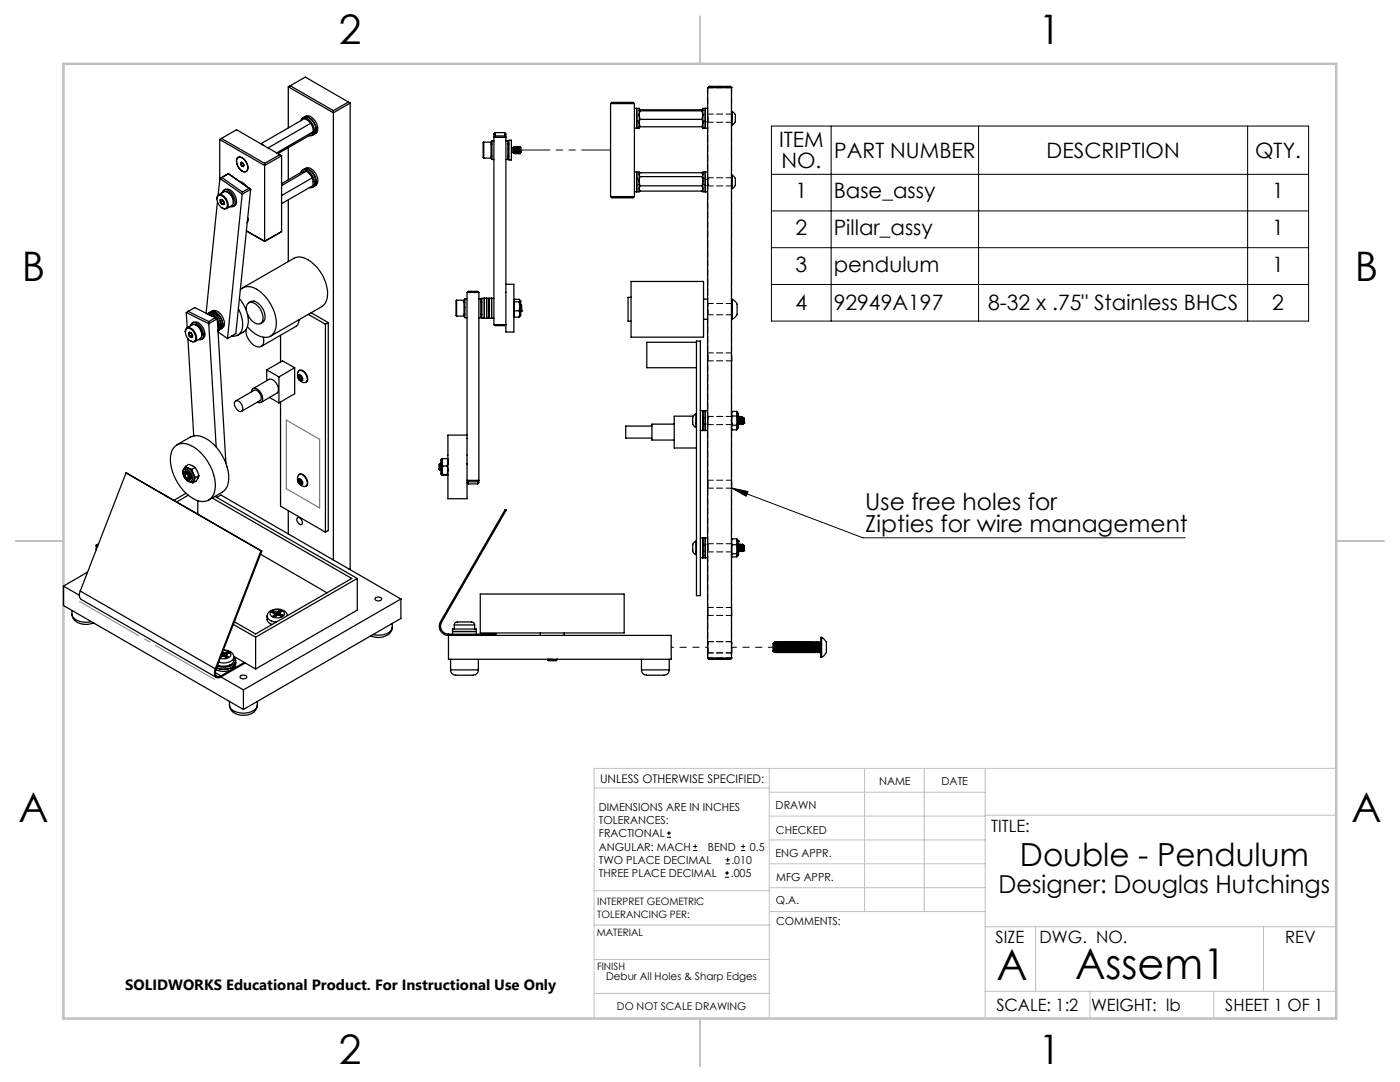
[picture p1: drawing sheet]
<svg xmlns="http://www.w3.org/2000/svg" width="279mm" height="216mm" viewBox="0 0 279 216" stroke-linecap="round" stroke-linejoin="round" font-family="sans-serif">
<g fill="none" stroke="#000" stroke-width=".2">
<path d="M154 25.2h107.2v38.9h-107.2zM154 34.8h107.2M165.9 25.2v38.9M195.3 25.2v38.9M249 25.2v38.9M154 42.1h107.2M154 49.4h107.2M154 56.8h107.2M146 97.4l3.3 .7-.4 .9zM146 97.4l26.2 9.9h64.3M133.1 167.1h.8M133.1 166.2h.8"/>
<path d="M133.5 165.8v.9M138.3 169.7h.8M138.3 168.9h.8M138.7 168.5v.8M144.7 175h.8M144.7 174.2h.8M144.8 172.4h.9M144.8 171.6h.9M145.1 173.8v.8M145.2 171.1v.9M147.9 169.7h.8M147.9 168.9h.8"/>
<path d="M148.3 168.5v.8"/>
</g>
<g fill="none" stroke="#c0c0c0" stroke-width=".2">
<path d="M118.6 157.2h34.9M153.5 153.3v49.9M153.5 158.1h43.1M172.5 153.3v28.6M184.4 153.3v28.6M196.6 153.3v49.9M266.7 153.3h-148.1v49.9M118.6 177.7h35M153.5 167.6h43.1M153.5 162.8h43.1M153.5 172.4h43.1M153.5 177.1h43.1"/>
<path d="M196.6 162.7h70.1M118.6 198.2h34.9M118.6 191.5h34.9M118.6 184.6h35M153.6 181.9h43M196.6 197.8h70.1M196.6 184.9h70.1M206.7 184.9v12.9M217.5 197.8v5.4M242.2 197.8v5.4M252.2 184.9v12.9"/>
</g>
<path d="M139.7 3.2v9.5M3.1 107.9h9.6M266.7 107.9h9.5M139.7 203.2v9.6" fill="none" stroke="#c0c0c0" stroke-width=".25"/>
<path d="M12.7 12.7h254v190.5h-254z" fill="none" stroke="#c0c0c0" stroke-width=".5"/>
<path d="M57.2 83.8l6.6 3.9v13.7l-6.6-3.9z" fill="none" stroke="#808080" stroke-width=".25"/>
<path d="M42.8 135.6l-26.9-15.6" fill="none" stroke="#808080" stroke-width=".2" stroke-dasharray="15.2 1.3 1.3 1.3" stroke-dashoffset="1.6"/>
<path d="M146 97.4l3.3 .7-.4 .9z" fill="#000"/>
<g fill="none" stroke="#000" stroke-width=".25">
<path d="M57.5 17.3l9 5.2 3.4-1.9M57.5 17.3v8.2M57.9 17.1l-.4 .2M57.9 17.1l8.6 5M57.9 17.1l3-1.7 8.6 5M141.2 17.5v113.8M141.2 17.5h4.8M141.2 17.5l.3-.2h4.2l.3 .2M146 17.5v113.8M43.3 39.7v-.1a.69 .69 0 0 1 .4-.7 .69 .69 0 0 1 .8 .1 2.14 2.14 0 0 1 .9 2.5 .83 .83 0 0 1-1.1 0M43.4 39.2a1.17 1.17 0 0 1 1.7 .8 1.25 1.25 0 0 1-.1 1.6 1.56 1.56 0 0 1-1.6-1.4l-.1-.4zM43.6 38.9l1.1-.6a1.84 1.84 0 0 1 1.9 2.2l-.4 .5-1 .6"/>
<path d="M43.9 27.8l8.9 5.2 3.4-1.9M43.9 27.8v8.2M43.9 35.6l4.4 3.1M43.9 35.6l-.4 3.3M44 39.9v.5M44.2 27.6l-.3 .2M44.2 27.6l8.6 5M44.2 27.6l3-1.7 8.6 5M44.3 35.4l-.4 .2M44.3 35.4l4.1 2.9M44.3 39.8a.78 .78 0 0 1 .4 .9M44.3 39.8l-.3 .1"/>
<path d="M44.3 38.5a.82 .82 0 0 1 .6-.6 .82 .82 0 0 1 .9 .2 2.26 2.26 0 0 1 .8 3.1h-.7M44.3 39.8v.1M44.7 38a1.18 1.18 0 0 1 1.7 .3 2.51 2.51 0 0 1 .7 2.5l-.6 .4M45.3 38.3a2.06 2.06 0 0 1 1.3 2.2M45.6 34.7l-1.3 .7M45.6 34.7l4.1 2.9M45.6 34.6v.1M45.6 34.6l4.4 3.2M45.6 34.6l-1.7 1M47.3 31.6a.9 .9 0 0 1 1.5 .3 1.71 1.71 0 0 1 .4 2.2 1.35 1.35 0 0 1-1.8-1 1.68 1.68 0 0 1-.1-1.5zM47.4 31.5a1.33 1.33 0 0 1 1.8 .9 1.14 1.14 0 0 1-.3 1.9 2.04 2.04 0 0 1-1.5-2.8zM47.8 36.2a1.92 1.92 0 0 1 1.3 .9"/>
<path d="M48 32.7l.2 .4M48.1 32.4a.5 .5 0 0 1 .5 .3 .5 .5 0 0 1-.1 .5M48.1 32.4l-.1 .3M48.1 32.4l.3 .1-.4 .2M48.2 33.1l.3 .1M48.3 38.7l-2.9 28.9M48.4 38.3l-.1 .4M48.6 33l-.1 .2M48.6 32.8l-.4 .3M49.7 37.6l-1.3 .7M49.7 37.6l.3 .2M50 37.8l-1.7 .9"/>
<path d="M50 37.8l-2.9 28.8-1.7 1M52.2 28.8l.4 .2M52.8 32.6v15.6M55.8 30.9l-3 1.7M55.8 30.9l.4 .2M56.2 31.1v15.1M57.5 29.5v6.4M57.5 39.9v12.3M60 24.1a.83 .83 0 0 1 .6-.6 .83 .83 0 0 1 .9 .2 2.87 2.87 0 0 1 1.2 3 .73 .73 0 0 1-1 .4M60 34.5a.98 .98 0 0 1 .9-.7 .98 .98 0 0 1 .9 .6 2.37 2.37 0 0 1 .7 2.9l-.8 .1M60.7 23.4a1.27 1.27 0 0 1 2 .4 2.37 2.37 0 0 1 .6 2.6l-1 .6M60.7 33.8a1.34 1.34 0 0 1 2.1 .5 2 2 0 0 1 .2 2.7l-.7 .4"/>
<path d="M60.7 23.4l-.3 .2M60.7 33.8l-.3 .1M60.7 23.4a2.37 2.37 0 0 1 2.4 2.7l-.4 .7a2.23 2.23 0 0 0-.8-3.1 .99 .99 0 0 0-1.2-.3zM60.7 33.7v.1a1.94 1.94 0 0 1 2.2 1.7 1.38 1.38 0 0 1-.2 1.7 1.63 1.63 0 0 0 .1-2.2 1.9 1.9 0 0 0-2.1-1.3zM61.1 34.1l.7 .6 .5 .8M61.1 34.1l-1 .3-3.9 2.3M61.1 34.1l-4.9 2.9M62 24.6l.4 .8 .1 .8M62 24.6l-.5-.5-.8-.4-8.6 5M62 24.6l-8.5 4.9M62.3 35.5l.2 .5-.1 1-6.2 3.6M62.3 35.5l-6.1 3.5"/>
<path d="M62.5 26.2l-.7 .8-6.3 3.7M62.5 26.2l-7.3 4.3M66.5 22.1v89.7M69.5 20.4l-3 1.7M69.5 20.4l.4 .2M69.9 20.6v92.9l-.2 .1M96.5 31.5h.1M96.5 28.4v3.1M96.5 28.4h1.5v3.1h-1.5M96.5 28.4l-.1 .1v2.9l.1 .1M98 28.8h.2M98 31.2h.2"/>
<path d="M98.6 28.1h-.4v3.7h.4M98.8 27.1l-.2 .3h2.4l-.3-.3M98.8 27.1h1.9M98.8 26.5l-.2 .2v38.1M98.8 26.5v.6M98.8 26.5h1.9M100.7 26.5l.3 .2v39.6h1.6v-9.6h-1.6M100.7 26.5v.6M101 28.1h.4v3.7h-.4M101.4 28.8h.2M101.4 31.2h.2M101.6 28h.5v3.9h-.5z"/>
<path d="M102.1 29.4l.1 .1M102.2 30.4l-.1 .1M102.2 29.5v.9M102.2 29.5h.3M102.2 30.4h.2M102.4 29.5v.9M102.4 30.4l.2 .2M102.5 29.5l.1 1.1 .1-.2M102.5 29.5l.1 .9M102.7 29.4l-.1-.1-.1 .2 .3 1.1M102.7 29.4l.1 1.3M102.7 29.2v.2"/>
<path d="M102.7 29.2l.1 1.5M102.7 29.2l-.1 .1M102.7 29.2l.2 1.2M102.8 30.7h.1M102.9 29.2l-.1 .3 .3 1.1M102.9 29.2l.2 1.5M102.9 29.2l.3 1.5M103 30.4l-.2 .3M103 29.2l.1 .3M103.1 29.5l.2 .9-.1 .3M103.1 30.7h.1M103.2 29.5l.2 1.1"/>
<path d="M103.3 29.2l-.1 .3M103.3 29.2l.2 1.5M103.3 29.2h.1M103.3 29.2l.3 1.2M103.6 29.2l-.1 .3 .2 1.1M103.6 29.2l.2 1.4M103.6 29.2h.1M103.6 30.4l-.1 .3M103.6 29.2l.3 1.2M103.8 30.6h.1M103.8 30.6v.1M103.9 29.4v1"/>
<path d="M103.9 29.3v.1M103.9 30.4l-.1 .2M121.8 20.7h4.8M121.8 39.2h4.8M121.8 20.7v18.5M121.8 20.7l.3-.3h4.2l.3 .3M121.8 39.2l.3 .3h4.2l.3-.3M126.6 21.6h1v4h-1M126.6 34.3h1v4h-1M126.6 20.7v18.5M127.1 21.6v4zM127.1 34.3v4z"/>
<path d="M127.1 37h.1M127.1 23l-.1 .1M127.2 35.6l-.2 .2M127.2 24.1l-.1 .2M127.5 36.8l.1 .1M127.5 35.6l.1 .1M127.5 22.9h.1M127.5 24.1l.1 .1M127.6 25.2h.1M127.6 25.2l.1 .1M127.6 34.7l.1-.2-.1 .4 .1 .3M127.6 37.9l.1 .2"/>
<path d="M127.6 23l.1 .8M127.7 22.1l-.1 .9M127.7 23.8l-.1 .7 .1 .8M127.7 37.1l-.1 .5 .1 .5M127.7 35.2l-.1 .7 .1 1.2M127.7 34.5h12.4l.2 .4-.2 .3M127.7 22.1h12.4M127.7 23.8h12.4M127.7 25.3h12.4M127.7 37.1h12.4M127.7 38.1h12.4M127.7 35.2h12.4"/>
<path d="M140.1 22.1l.2 .8-.2 .9M140.1 23.8l.2 .7-.2 .8M140.1 37.1l.2 .5-.2 .5M140.1 35.2l.2 .7-.2 1.2M140.2 34.5l.1 .2M140.2 22l-.1-.1h-12.4l-.1 .1 .1 .1M140.3 22h.1M140.3 35.6h.1M140.3 36.8h.1M140.3 22l-.2 .1M140.3 25.2l-.2 .1M140.3 22.9h.1"/>
<path d="M140.3 37.9l-.2 .2M140.3 24.1h.1M140.7 37h.1M140.8 35.8h.1M140.8 21.6v4zM140.8 34.3v4zM140.8 24v.3M140.8 24.3h.1M140.8 36.8v.2M141.2 35.6h.1M141.2 36.8h.1M141.2 21.6h-.9v4h.9"/>
<path d="M141.2 34.3h-.9v4h.9M146 22.3h.1M146 24.9h.1M146 35h.1M146 37.6h.1M146.1 22.3l.3 .1a1.97 1.97 0 0 1 .1 2.2l-.4 .3M146.1 35l.2 .1a1.74 1.74 0 0 1 .2 2.2l-.4 .3M146.1 22.3v2.6M146.1 35v2.6M43.4 40.3l-2.3 22.2M44 40.4l.4 .4M44.6 40.1h.1"/>
<path d="M44.6 40v.1M44.6 40.1l-.6 .3M44.7 40.7l-.3 .1M44.7 40.5v.2M44.7 40.6l-.3 .2M47.8 59.6a6.6 6.6 0 0 1 1.7 5.3 2.54 2.54 0 0 1-2.1 2M48 57.8a2.51 2.51 0 0 1 3.2-.1 8.5 8.5 0 0 1 3.9 7.7 2.22 2.22 0 0 1-3.6 1.6 6.5 6.5 0 0 1-2.1-1.8M48.4 57.4l10.3-5.9a3.1 3.1 0 0 1 3.4 .7 8.2 8.2 0 0 1 3.2 7.3 2.32 2.32 0 0 1-1.1 1.7l-10.2 5.9M49.2 46.1l3.6 2.1M49.4 43.5v.9zM52.8 48.2h.1M56.2 46.2l-3.4 2"/>
<path d="M91.1 59.9h1.5v3.2h-1.5M91.1 59.9v3.2M91.1 59.9l-.1 .1v3l.1 .1M93.2 58.3v41.2h-3.8v-12.7h3.8M93.2 59.6h-.4v3.8h.4M93.2 58.3h2.4M93.2 58.3l.3-.2h1.8l.3 .2M95.6 59.6h.4v3.8h-.4M95.6 58.3v38l-.3 .3M96.7 59.5v4zM97.1 59.5v4M97.6 59.5v4z"/>
<path d="M98.1 59.5v4zM98.6 59.5h-2.4v4h2.4M102.6 60l.1 .2M102.6 59.8v.1M102.6 59.9l.1-.2h.9l.1 .3M103.7 59.9h.1M103.7 59.9l.2 .2v2.8l-.2 .2M103.7 60v1.1M103.7 59.9v.1M103.7 60l-.1 .2M125.9 59.3h-.6v4.8h.6M125.9 56.2h14.5v11.1h-14.5z"/>
<path d="M140.4 59.7h.8M146 59.7h.2M146.2 59.7l.4 .3a1.4 1.4 0 0 1 .5 1.7 1.45 1.45 0 0 1-.4 1.6l-.5 .4M146.2 59.7v4M37 66.2v-.1a.7 .7 0 0 1 .4-.7 .7 .7 0 0 1 .8 .1 2.14 2.14 0 0 1 .9 2.6 .83 .83 0 0 1-1.1 0M37.1 65.7a1.13 1.13 0 0 1 1.7 .8 1.36 1.36 0 0 1-.1 1.6 1.77 1.77 0 0 1-1.6-2.4zM37.2 62.4l4.5 2.2M37.2 62.4l.2 3M37.3 65.4l1-.6a1.81 1.81 0 0 1 2 2.2l-.4 .6-1 .6M37.5 67.6l1.2 19.4M37.5 62.1l-.3 .3M37.5 62.1l4.2 2.1"/>
<path d="M37.5 62.1l1.4-.7 4.1 2M37.6 66.6l.2 .5M37.8 66.3a.73 .73 0 0 1 .7 .8M37.8 66.3l-.2 .3M37.8 67.1l.4 .2M37.8 66.3l.3 .1M38 65a.83 .83 0 0 1 .6-.6 .83 .83 0 0 1 .9 .3 2.56 2.56 0 0 1 1 2.8 .73 .73 0 0 1-.9 .3M38 66.4l-.4 .2M38.3 64.5l.3-.2a1.98 1.98 0 0 1 2.2 1.8 1.18 1.18 0 0 1-.5 1.6M38.4 66.8l-.6 .3M38.5 67.1l-.3 .2M39 64.8a2 2 0 0 1 1.3 2.2"/>
<path d="M41.4 62.6h.1M41.4 62.6a1.58 1.58 0 0 1 1.8 .9M41.6 62.8l.6 .2zM41.7 64.2v.4M41.7 64.6l1.4 24.6M41.7 62.4a2.21 2.21 0 0 1 2.4 2.1 1.31 1.31 0 0 1-.4 1.4M41.7 62.4a1.81 1.81 0 0 1 2.1 1.3 1.66 1.66 0 0 1-.1 2.2M41.7 62.4l-.3 .2M42.1 62.2a1.49 1.49 0 0 1 1.8 .9 1.89 1.89 0 0 1 .1 2.6M42.1 62.2a1.56 1.56 0 0 1 1.9 1.1 1.77 1.77 0 0 1 0 2.4M42.1 62.2a1.29 1.29 0 0 1 1.9 .4 2.48 2.48 0 0 1 .6 2.6l-.6 .5M42.1 62.2l-.4 .2"/>
<path d="M43 63.4l-1.3 .8M43 63.4l.4 .2M43.4 63.8a1.8 1.8 0 0 1 .1 2.1h.2M43.4 63.6l-1.7 1M43.4 63.6l1.7 28.8M43.5 66.2l1.9 1.4M44 65.7l-.3 .2M47.6 61.6l.2 .4a5.4 5.4 0 0 1 .4 4.1 1.72 1.72 0 0 1-2 1M49.1 65.8a3.7 3.7 0 0 0 2.4 3.5 1.05 1.05 0 0 0 1.1-1.3v-.7M49.2 62.1a1.13 1.13 0 0 1 .1-1.4 1.13 1.13 0 0 1 1.4-.2 3.5 3.5 0 0 1 1.7 3.6 1.18 1.18 0 0 1-2 0l-1-1.5M49.6 60.4a1.47 1.47 0 0 1 2.3 .5 2.95 2.95 0 0 1 .7 3.2l-.6 .5M50.2 78.2a.74 .74 0 0 1 .5-.7 .74 .74 0 0 1 .8 .3l.4 .3a1.57 1.57 0 0 1 .2 2.2l-.2 .1-.5-.1"/>
<path d="M50.5 77.5l3.2-1.8a1.56 1.56 0 0 1 1.7 1.2 1.33 1.33 0 0 1-.2 1.6l-3.1 1.8M53.2 73.8l2.5 1.4M53.2 73.8v2.2M53.8 79.3l1.9 1.1M55.7 75.2v5.2M56 66.9v5.3M58.8 73.4v5.2l-3.1 1.8M58.8 73.4l-2.4-1.4-3.2 1.8M58.8 73.4l-3.1 1.8M59.6 74a1.16 1.16 0 0 1 1.6 1 .89 .89 0 0 1-.3 1.3 1.49 1.49 0 0 1-1.3-2.3zM59.6 74.8a.83 .83 0 0 1 .7 1.2 .83 .83 0 0 1-.7-1.2zM59.6 75.2l.2 .4"/>
<path d="M59.7 63.8v.1a1.24 1.24 0 0 1-.6 1.2l-7 4M59.7 73.9h.1a1.54 1.54 0 0 1 1.3 2.3v.1M59.7 75l.4 .2 .2 .3M59.7 75l-.1 .2M59.7 75h.3M59.8 75.6l.3 .2M60 75l.2 .4M60 75l-.4 .2M60.2 75.4l.1 .1M60.2 75.4l-.4 .2M60.3 75.5l-.2 .3M61.5 62.7l3.4 2"/>
<path d="M62.1 62.4l3.4 2M64.9 64.7v41.5M65.5 64.4l-.6 .3M65.5 64.4v41.5l-.6 .3M92.6 62.7h.2M92.6 60.3h.2M96 62.7h.2M96 60.3h.2M98.6 64.8h2.4l-.3 .2h-1.9zM102.6 63.1v.1M102.6 63.1l.1 .2M102.7 60.2l-.1 .9 .1 .9"/>
<path d="M102.7 62l-.1 .7 .1 .6M102.7 60.2h.9M102.7 62h.9M102.7 63.3h.9M103.6 60.2l.1 .9M103.6 62l.1 .7M103.7 61.1v1.6M103.7 62.7v.4M103.7 62.7l-.1 .6M103.7 63.1l-.1 .2M103.7 61.1l-.1 .9M103.9 61.3l.1 .7-.1 .2"/>
<path d="M103.9 61l.2 1M104 60.9l-.1 .1M104 60.9l.1 1.2M104.1 62v.1M104.1 62.1h.1M139 68.3h-9.9v5.1h9.9M139 68.1h.8v50.8h-.8zM140.4 63.7h.8M146 63.7h.2M25.2 94.4l-9.2 23.5M25.2 94.4l26.9 15.5M25.2 94.4l27 15.6"/>
<path d="M35 89a2.89 2.89 0 0 1 3.5 .1 9.4 9.4 0 0 1 4.4 8.8 2.49 2.49 0 0 1-3.7 1.9 9.4 9.4 0 0 1-5.1-9.2l.2-.6zM35.3 88.8l2.7-1.6a3.4 3.4 0 0 1 3.8 .7 9.6 9.6 0 0 1 3.7 8.5 2.47 2.47 0 0 1-1.2 1.8l-2.6 1.6M36.5 94v.2M36.7 93.7a1.24 1.24 0 0 1 1.6 1.1 .83 .83 0 0 1-.4 1.3 1.7 1.7 0 0 1-1.2-2.4zM36.9 94.7l.1-.2a.67 .67 0 0 1 .7 .3 .67 .67 0 0 1 0 .7l-.4-.1M36.9 94.7v.1M36.9 94.6l.2-.3a.76 .76 0 0 1 .8 .3 .76 .76 0 0 1 0 .8M36.9 95a.59 .59 0 0 1-.1-.7 .59 .59 0 0 1 .6-.3 1.28 1.28 0 0 1 .7 1.6l-.5 .1-.5-.4M37 94.6a.5 .5 0 0 1 .5 .3 .5 .5 0 0 1-.1 .5l-.5-.4zM37 93.1l.6-.4 1.3 .6M37 93.1l-.3 .5M37 93.1l.6 .3"/>
<path d="M37 94l-.1 .3v.4M37.1 98.4l-2.4 1.4M37.1 94.2a.86 .86 0 0 1 .9 1.2M37.3 95.4h.2zM37.3 95.4h.1M37.3 95.4l.4 .3h.3M37.6 93.4a.81 .81 0 0 0-1 .2 .81 .81 0 0 0-.1 .9 1.58 1.58 0 0 0 2 1.6M37.6 93.4l.5 .4 .5 .7M37.6 93.4l.7 .3M37.6 98.8l-2.3 1.4M37.9 95.4h.1M38.1 96.2l.4 .1"/>
<path d="M38.3 93.7l.3 .8M38.6 94.5l.2 .6-.1 .8M38.6 94.5l.4 .8M38.7 95.9l-.2 .2M38.7 95.9l-.2 .4M38.9 93.3l.5 .8 .3 .8M38.9 93.3l-.6 .4M39 95.3l-.3 .6M39.5 99.9v2.7M39.7 94.9a2.11 2.11 0 0 1-1.2 1.4M39.7 94.9l-.7 .4M42.4 99.4l27.8 16-19.2 11.1-4.2-2.4"/>
<path d="M42.9 99.1l28.4 16.3M43.3 99.2l.8-.4 35.9 20.7M47 80a1.17 1.17 0 0 1 1.4 1.2 .68 .68 0 0 1-.4 .9 1.5 1.5 0 0 1-1-2.1zM47 80l3.7-2.1a1.33 1.33 0 0 1 1.4 1.5l-.2 .5-3.7 2.2M56 80.2v20.8l8.9 5.2M59.5 95.6a.74 .74 0 0 1 .8 .3 .74 .74 0 0 1-.1 .9l-.3-.1-.4-.5zM59.6 95.9l.2 .4M59.7 94.7a1.33 1.33 0 0 1 1.5 1.2 .79 .79 0 0 1-.2 1.1 .79 .79 0 0 1-1.1-.3 1.46 1.46 0 0 1-.2-2zM59.7 94.7a1.05 1.05 0 0 1 1.4 .7 1.06 1.06 0 0 1 0 1.6M59.8 96.3l.3 .2M59.8 95.7a.55 .55 0 0 1 .5 .6M59.8 95.7l-.2 .2"/>
<path d="M59.8 95.7l.2 .1M59.9 95.7l-.3 .2M60 95.8l.1 .3M60.1 96.1l.2 .1M60.1 96.1l-.3 .2M60.3 96.3l-.2 .2M87.7 93.6v.1M87.7 93.6v.2M87.7 93.8l.2 .1M87.8 92.6l.1 1.3M87.8 92.6l-.2 .1 .1 1v-.1M87.8 92.6v.1"/>
<path d="M87.8 92.7h.1M87.8 92.7l.2 1zM88 92.5h.1M88 93.7l-.1 .2M88 92.5l-.2 .2M88 93.7h.1M88.2 91.6l-.2 .2v2.8l.2 .2M88.2 93.8l.1 .9M88.2 92.3v1.5M88.2 93.8v1M88.2 91.6v.7M88.2 92.3l.1 .7"/>
<path d="M88.3 91.5l-.1 .8M88.3 91.5l-.1 .1M88.3 94.7h1M88.3 93l-.1 .8M88.3 93h1M88.3 91.5h1M88.3 94.7l-.1 .1M89.3 93l.1 .8-.1 .9M89.3 91.5l.1 .8-.1 .7M89.3 94.7l.1 .1h-1.2M89.3 91.5l.1 .1M89.4 92.6v.1"/>
<path d="M93.1 92.5l.1 .1M93.2 96.3l.3 .3M93.5 96.1l-.3-.3h2.4l-.3 .3M93.5 96.1h1.8M93.5 96.1v.5M93.5 96.6h1.8M95.3 96.1v.5M130.1 85h-5.2v2.4h5.2M134.5 84.6h-4.4v3.2h4.4M138.4 83h-3.9v6.4h4.5M138.9 82.6l-.2 .1a1.92 1.92 0 0 0-.3 2.2l.5 .4M138.9 82.6v2.7"/>
<path d="M138.9 85.3h.1M138.9 82.6h.1M139.8 85.9h1.4M139.8 82h1.4M140.2 83.3l.1 1.3M140.2 84.4l.1 .1M140.2 83.2l.1 .1M140.3 82v3.9zM140.3 83.3h.1M140.7 84.6h.1M140.8 82v3.9zM140.8 83.4h-.1"/>
<path d="M141.2 84.4v.1M141.2 83.2v.1M146 85.5l.1 .3M146.1 84.5v.1M146.1 84.8l-.1 .5 .1 .5M146.1 83l-.1 .9 .1 .9M146.1 82.1l-.1 .5 .1 .4M146.1 82.1l-.1 .2M146.1 83h.9M146.1 84.8h.9M146.1 85.8h.9M146.1 82.1h.9"/>
<path d="M147 84.8l.1 .5M147 83l.1 .9M147 82.1l.1 .5M147 82.1l.1 .2M147.1 82.3l.3 .2v2.8l-.3 .2M147.1 83.9l-.1 .9M147.1 83.9v1.4M147.1 82.6v1.3M147.1 85.3v.2M147.1 82.3v.3M147.1 85.5l-.1 .3M147.1 85.3l-.1 .5"/>
<path d="M147.1 82.6l-.1 .4M147.4 84.6h.1M147.4 83.6l.1 .8-.1 .2M147.5 83.2l-.1 .3 .3 1.1M147.5 83.2l.2 1.4M147.5 83.2h.1M147.5 83.2l.3 1.2M147.7 84.6h.1M147.8 83.2l-.1 .3 .1 .9M147.8 84.4l-.1 .2M147.8 83.2l.2 1.4M147.8 83.2h.1"/>
<path d="M147.8 84.4l.2 .2M147.8 83.2l.3 1.2-.1 .2M147.8 83.3l.2 1.3M148 84.6h.1M148.1 83.2l-.1 .2 .1 .9 .2 .3 .1-.1M148.1 83.2h.1M148.1 83.2l.1 .1M148.2 83.2l.1 .2M148.2 83.3l.1 1.3M148.2 83.2v.1M148.2 83.3l.1 .9M148.3 84.2v.4"/>
<path d="M148.3 84.2l.1 .3M148.3 84.6h.1M148.3 83.4l.1 1.1M148.3 83.4l.2 1M148.4 83.3l.1 1.1M148.4 83.3l.1 .2v.9M148.4 83.3l-.1 .1M148.5 84.4h.1M12.7 116.9l3.1 1.9M12.7 116.9v3.9l35.9 20.8M16 117.9a1.44 1.44 0 0 0 .2 1.7l27 15.6M16 117.9l27 15.6"/>
<path d="M17.5 114.2l-4.8 2.7M19.2 108.8l.3 .1M19.2 108.8v.9M19.6 108.5l-.4 .3M52 110.6l13.3 7.7M52.1 109.9l-9.1 23.6M52.1 109.9l.1 .1M52.2 110l-9.1 23.5M57.5 101.9v4.7M59.3 103.4l.1-.1a.92 .92 0 0 1 .8 1.4 .96 .96 0 0 1-.9-1.3zM71.3 115.4l-20.3 11.7M71.3 115.4v6.3l-20.3 11.8"/>
<path d="M75 119.2h.8l.4 .3a.8 .8 0 0 1-1.4 0zM80 119.5l-31.4 18.2M80 119.5v3.9l-31.4 18.2M95.8 118.5h28.8v7.8h-28.8zM138.9 108l-.4 .2a2.51 2.51 0 0 0 0 2.2l.4 .3M138.9 108v2.7M138.9 110.7h.1M138.9 108h.1M139.8 111.3h1.4M139.8 107.4h1.4M140.2 109.8l.1 .2M140.3 107.4v3.9z"/>
<path d="M140.3 108.7v.1M140.8 107.4v3.9zM140.8 110h-.1M140.8 108.6l-.1 .2M141.2 109.8v.1M141.2 108.7h.1M146 110.9v.1M146.1 107.5l-.1 .6 .1 .6M146.1 108.7l-.1 .9 .1 .9M146.1 110.5l-.1 .3 .1 .3h.9l.1-.3M146.1 107.5l-.1 .2M146.1 107.5h.9"/>
<path d="M146.1 108.7h.9M146.1 110.5h.9M147 107.5l.1 .6M147 108.7l.1 .9M147 110.5l.1 .3M147 107.5l.1 .2M147.1 107.7l.3 .3M147.1 109.6v1.2M147.1 108.1v1.5M147.1 107.7v.4M147.1 109.6l-.1 .9M147.1 108.1l-.1 .6"/>
<path d="M147.4 108.8l.2 1.2M147.4 109l.1 .8-.1 .2M147.4 108v2.7l-.2 .2-.1-.1M147.4 110h.1M147.4 108h.1M147.5 108.6l-.1 .2M147.5 108.6l.1 1.4M147.5 108.6h.1M147.5 108.6l.2 .2M147.5 108.6l.2 1.4M147.6 110h.1M147.7 108.8l.1 1"/>
<path d="M147.8 108.6l-.1 .2M147.8 109.8l-.1 .2M147.8 108.6l.2 1.4M147.8 108.6h.1M147.8 109.8l.2 .2M147.8 108.6l.2 .2M148 110h.1M148 108.8l.1 1-.1 .2M148 108.8l.3 1.2M148.1 108.6l-.1 .2M148.1 108.6h.1M148.1 108.6l.1 .1"/>
<path d="M148.2 108.6l.1 .2M148.2 108.7l.1 1.3M148.2 108.6v.1M148.2 108.7l.1 1M148.3 109.7v.3M148.3 110h.1M148.3 109.7l.1 .2M148.3 108.8l.1 1.1M148.3 108.8l.2 1M148.4 108.7l.1 1.1M148.4 108.7l.1 .2v.9M148.4 108.7l-.1 .1"/>
<path d="M148.4 109.9l-.1 .1M148.5 109.8h.1M14.4 122.6a2.48 2.48 0 0 0 2.9 2l1.4-.3M14.4 121.8a1.77 1.77 0 0 0 1.5 2.2 4.4 4.4 0 0 0 2.3 0M43 133.5a1.16 1.16 0 0 0 .4 1.8l.7-.2M43 133.5h.1M43 134.2l1.1 .7M43.1 133.5l-.1 .4a.75 .75 0 0 0 .1 .9 .75 .75 0 0 0 1 .1M44 131.1a.78 .78 0 0 1 1.2 .1M44.1 131.1h.1M44.1 134.9v.2M44.1 135.1l4.5 2.6"/>
<path d="M44.2 130.7v.3v-.2M44.4 130.2l.1 .1M44.5 130.3l.2 .1M44.5 130.3l-.1 .7M44.6 129.8a1.4 1.4 0 0 1 1.5 .8 1.48 1.48 0 0 1-2.1 .7M44.6 129.7h.4a1.66 1.66 0 0 1 1.7 1.4M44.7 130.4v.6M44.9 130.3l-.2 .1M44.9 130.3l.1 .8M45.2 130.7v.1M45.2 130.7l-.1 .5M45.2 130.8l.4 .3-.4 .1"/>
<path d="M45.2 130.8v.4M45.4 130.1l.3 .2-.5 .4M45.4 130.1l-.5 .2M45.4 130.1l-.1 .4M45.8 139.9v.8M46.6 124.6l4.4 2.5M46.6 131l4.4 2.5M46.7 131.1a1.37 1.37 0 0 1-1.3 1.8h-1.1l-.9-.2M46.7 131.1a1.05 1.05 0 0 1 .3 1 1.05 1.05 0 0 1-.9 .8 3.8 3.8 0 0 1-2.8 0M46.7 131.1a1.65 1.65 0 0 1-1.9 1.2l-1.2-.1M47 132.2a1.82 1.82 0 0 1-2 1.3h-1.1l-.7-.2M47 131.8a1.77 1.77 0 0 1-2 2.1l-.6 .1-1.3-.4"/>
<path d="M48.1 134.8l.7-.1 .4 .4a.77 .77 0 0 1-1.3 0zM48.6 137.7v3.9M48.8 132.2l-4.7 2.7M48.9 132.3l-4.8 2.8M51 127.1v6.4M51.4 139.9a1.77 1.77 0 0 1-1.7 2.3 3.3 3.3 0 0 1-3.9-1.2v-.3M53.3 122.9a1.26 1.26 0 0 0 1 1.7M53.3 122.9a1.64 1.64 0 0 0 1.8 1.2M54.2 122a2.02 2.02 0 0 1 2.5 .2 .99 .99 0 0 1-1.3 1.1 1.4 1.4 0 0 1-1.5-.8zM54.5 122l-.3 .2 .7 .3M54.5 122l.5 .2M54.5 122l.1 .3"/>
<path d="M54.8 122.7l-.3 .2 .4 .2 .3-.3h.5M54.8 122.7v.4M54.9 122.5l-.1 .2M54.9 122.5v.6M55 122.2h.2M55 122.2v.8M55.2 122.2v.6M55.5 122.1l-.3 .1M55.5 122.1v.7M55.8 121.8l.4 .2-.4 .4M55.8 121.8l-.3 .3M55.8 121.8l-.1 1"/>
<path d="M55.8 122.4l.2 .2M55.8 122.4v.4M56 122.6l.4 .1-.2 .3-.5-.2M56 122.6v.3M57.4 122.8a2.15 2.15 0 0 0-3.3-1 1.25 1.25 0 0 0-.8 1.1M78.3 125.2a2.22 2.22 0 0 1-2.3 2 3.4 3.4 0 0 1-2-.3M78.3 125.2a1.83 1.83 0 0 1-1.7 1.4l-1.2 .2-1-.2M78.3 124.4v.8M87.9 124a1.82 1.82 0 0 0 1.6 2.8h44.4v4.8h-44.4v-5.1M87.9 124l12.9-22.3 .2 .1-12.9 22.3M87.9 124l.2 .1M88.1 124.1a1.61 1.61 0 0 0 1.4 2.4"/>
<path d="M89.5 126.5h9.5v.3M89.9 133.7a1.24 1.24 0 0 0 1.7 1h2a1.54 1.54 0 0 0 1.9-.8v-.2M89.9 133.7h5.6M89.9 131.6v2.1M90.3 126.5v-1h4.8v1M90.3 126h4.8M90.7 124.7a.78 .78 0 0 1 1.1-.6h2a.69 .69 0 0 1 .9 .6M90.7 124.7h4M90.7 124.7v.8M94.7 124.7v.8M95.5 131.6v2.1M107.8 126.3v.5"/>
<path d="M109.3 131.6h.1M109.6 131.6l-.2 .1 1.8-.1M110.2 131.6l-.7 .1M111.1 131.6h.1M111.2 131.6a1.87 1.87 0 0 1-1.7 .2l-.2-.1M112.6 126.3v.5M128 133.7a1.24 1.24 0 0 0 1.7 1h2a1.54 1.54 0 0 0 1.9-.8v-.2M128 133.7h5.6M128 131.6v2.1M133.6 131.6v2.1M141.2 131.3l.3 .3h4.2l.3-.3M141.2 131.3h4.8"/>
<path d="M154.3 130h.1M154.3 130l.3 .2M154.4 128.3l.2 .9a.92 .92 0 0 0 .3 1M154.4 128.3l.2 1.9M154.4 128.3l-.1 .1v1.6M154.5 128.4h.1M154.5 128.4l.2-.3 .2 .8a1.48 1.48 0 0 0 .4 1.3M154.5 128.4l.2 1.5M154.6 130.2h.1M154.7 128.2l.2 2M154.7 129.9l-.1 .3M154.7 128.2l.2 2 .2-.3"/>
<path d="M154.7 129.9l.2 .3M154.9 128.4h.1M154.9 130.2h.1M154.9 128.4l.2-.3a2.42 2.42 0 0 1 .3 1.8l.2 .3M154.9 128.4l.2 1.5 .2 .3M155.1 128.2l.2 2M155.1 128.2l.2 2 .2-.3M155.3 128.4h.1M155.3 130.2h.1M155.3 128.4l.2-.3a1.48 1.48 0 0 1 .3 1.4l.2 .7M155.3 128.4l.3 1.8M155.4 128.1l-.1 .3"/>
<path d="M155.5 128.2l.2 2M155.5 128.2l.2 2 .2-.3M155.7 130.2h.1M155.7 128.4h.1M155.7 128.4l.2-.3 .2 .3 .1 1.6M155.7 128.4l.2 1.5 .2 .3M155.9 128.2l.2 2M155.9 128.2l.2 2 .2-.3M156.1 128.4h.1M156.1 130.2h.1M156.1 128.4l.2-.3 .2 .8a1.48 1.48 0 0 0 .3 1.3M156.1 128.4l.1 1.3 .3 .5"/>
<path d="M156.2 130h.1M156.2 128.2l.3 2M156.3 130l.2 .2M156.3 128.2l.2 2 .2-.3M156.5 128.4h.1M156.5 130.2h.1M156.5 128.4l.2-.3a2.42 2.42 0 0 1 .3 1.8l.2 .3-.3-1.8M156.5 128.4l.2 1.5 .1 .3M156.6 128.1l-.1 .3M156.7 128.2l.1 2M156.7 128.2l.2 2 .2-.3M156.8 130.2h.1"/>
<path d="M156.9 128.4l.2-.3a1.48 1.48 0 0 1 .3 1.4v.5M157 128.1l-.1 .3M157.1 128.2l.2 2M157.1 128.2l.2 2 .1-.3M157.3 128.4h.1M157.3 128.4l.2 1.5M157.4 128.2l.3 2M157.4 130h.1M157.5 129.9l.2 .3M157.5 130l.1 .2M157.5 128.1l.2 2.1 .2-.3M157.5 128.1l.2 .3 .2 1.6"/>
<path d="M157.5 128.1l-.2 .3M157.7 128.4h.1M157.7 130.2h.1M157.7 128.4l.1 1.3 .2 .5M157.8 128.2l.2 2M157.9 130l.1 .2M157.9 128.1l.2 2.1 .2-.3M157.9 128.1l.2 .8a1.48 1.48 0 0 0 .3 1.3M157.9 128.1l-.2 .3M158 128.4h.1M158 130.2h.1M158.1 128.4l.2 1.5 .1 .3"/>
<path d="M158.2 128.1l-.1 .3M158.3 128.2l.1 2M158.3 128.1l.2 2.1 .1-.3M158.3 128.1l.2 .3 .1 1.6M158.3 128.1l-.2 .3M158.4 128.4h.1M158.4 130.2h.1M158.5 128.4l.2 1.5M158.6 128.1l-.1 .3M158.6 128.2l.3 2M158.6 128.1h.1M158.6 130h.1"/>
<path d="M158.7 129.9l.1 .3-.1-.2M158.7 128.2l.2 2 .1-.3M158.7 128.1l.3 1.9 .2 .2M158.9 128.4h.1M158.9 128.4l.2-.3 .2 .3 .2 1.6M158.9 128.4l.2 1.5 .1 .3M159 128.2l.2 2M159.1 128.2l.2 2 .2-.3M159.2 128.4h.1M159.2 130.2h.1M159.3 128.4l.2-.3 .2 .3 .1 1.6M159.3 128.4l.1 1.3 .2 .5"/>
<path d="M159.4 128.2l.2 2M159.5 130l.1 .2M159.5 128.2l.2 2 .1-.3M159.6 128.4h.1M159.6 130.2h.1M159.7 128.4l.2 1.5M159.8 128.1l-.1 .3M159.8 130h.1M159.8 128.2l.2 2M159.8 128.1h.1M159.9 128.1l.2 2.1 .1-.3M159.9 128.1l.2 .3 .1 1.6"/>
<path d="M159.9 129.9l.1 .3M159.9 130l.1 .2M160 128.4h.1M160 130.2h.1M160.1 128.4l.2 1.5M160.2 128.1l-.1 .3M160.2 128.2l.2 2M160.2 128.1h.1M160.2 130h.1M160.3 129.9l.1 .3-.1-.2M160.3 128.2l.2 2 .1-.3M160.3 128.1l.3 1.9 .2 .2"/>
<path d="M160.4 130.2h.1M160.4 128.4h.1M160.5 128.4l.2-.3 .2 1.1a.92 .92 0 0 0 .3 1M160.5 128.4l.2 1.5 .1 .3M160.6 128.2l.2 2M160.7 128.2l.2 2 .1-.3M160.8 128.4h.1M160.8 130.2h.1M160.9 128.4l.2 1.5M161 128.2l.2 2M161.1 128.1l.2 2.1 .1-.3M161.1 128.1l.2 .3 .1 1.6"/>
<path d="M161.1 129.9l.1 .3M161.1 128.1l-.2 .3M161.2 128.4h.1M161.2 130.2h.1M161.3 128.4l.2 1.5M161.4 128.1l-.1 .3M161.4 130h.1M161.4 128.1h.1M161.5 128.1l.2 .8a1.48 1.48 0 0 0 .3 1.3l-.3-1.8M161.5 129.9l.1 .3M161.5 130l.1 .2M161.6 128.4h.1"/>
<path d="M161.6 130.2h.1M161.8 128.1l-.2 .3M161.8 129.9l-.1 .3-.3-2.1 .2 2.1M161.8 128.1l-.1 .3M161.8 128.2l.2 2M161.8 128.1h.1M161.9 128.2l.2 2 .1-.3M161.9 128.1l.3 1.9 .2 .2M162 130.2h.1M162 128.4h.1M162.1 128.4l.2-.3 .2 1.1a.92 .92 0 0 0 .3 1M162.1 128.4l.1 1.5 .2 .3"/>
<path d="M162.2 128.2l.2 2M162.3 128.2l.2 2 .1-.3M162.4 128.4h.1M162.4 130.2h.1M162.5 128.4l.2-.3 .2 .8a1.48 1.48 0 0 0 .3 1.3M162.5 128.4l.2 1.5M162.6 128.2l.2 2M162.7 128.2l.1 2 .2-.3M162.7 129.9l.1 .3M162.8 128.4h.1M162.8 130.2h.1M162.8 128.4l.2-.3a2.42 2.42 0 0 1 .4 1.8l.2 .3"/>
<path d="M162.8 128.4l.2 1.5 .2 .3M163 128.2l.2 2M163.1 128.2l.2 2 .1-.3M163.2 128.4h.1M163.2 130.2h.1M163.3 128.4l.3 1.8M163.4 128.1l-.2 .3M163.4 128.2l.2 2M163.4 128.1l-.1 .3M163.5 128.2l.2 2 .1-.3M163.5 128.1l.3 1.9M163.6 130.2h.1"/>
<path d="M163.6 128.4h.1M163.7 128.4l.1 1.3M163.8 128.1l-.1 .3M164 127.2l.4 .3a1.46 1.46 0 0 1 .5 1.7 1.67 1.67 0 0 1-.9 2M164 127.2v4M164 127.2h-.2v4h.2M45.8 140.7a2.31 2.31 0 0 0 2.7 2 2.34 2.34 0 0 0 2.8-2"/>
</g>
<g fill="none" stroke="#000" stroke-width=".2" stroke-dasharray="1.3 .6">
<path d="M141.2 17.5l.3-.3M141.2 17.5h.1M141.5 17.2h.1M145.8 17.2l.2 .3M145.8 17.2h.1M146 17.5h.1M141.2 24.4v-1.6v1.6M141.2 37.1v-1.6v1.6M146 24.4v-1.6v1.6M146 37.1v-1.6v1.6M141.2 72v-1.6v1.6M146 72v-1.6v1.6"/>
<path d="M141.2 83.1v1.6v-1.6M141.2 97.4v-1.6v1.6M146 83.1v1.6v-1.6M146 97.4v-1.6v1.6M141.2 108.5v1.6v-1.6M146 108.5v1.6v-1.6M141.2 122.8v-1.6v1.6M141.2 131.3l.3 .2M141.2 131.3h.1M141.5 131.5h.1M145.8 131.5l.2-.2M145.8 131.5h.1"/>
<path d="M146 131.3h.1M146 122.8v-1.6v1.6"/>
</g>
<path d="M141.2 62.8v-2.2v2.2M146 62.8v-2.2v2.2M141.2 130.3v-2.3v2.3M146 130.3v-2.3v2.3" fill="none" stroke="#000" stroke-width=".2" stroke-dasharray="1.3 .6" stroke-dashoffset=".3"/>
<path d="M145.8 17.2h-4.3M141.5 131.5h4.3" fill="none" stroke="#000" stroke-width=".2" stroke-dasharray="1.3 .6" stroke-dashoffset=".4"/>
<g fill="none" stroke="#000" stroke-width=".2" stroke-dasharray="1.3 .6" stroke-dashoffset=".2">
<path d="M141.2 17.5h4.8M141.2 24.4h4.8M141.2 37.1h4.8M146 22.8h-4.8M146 35.5h-4.8M141.2 72h4.8M141.2 62.8h4.8M146 70.4h-4.8M146 60.6h-4.8M141.2 84.7h4.8M141.2 97.4h4.8M146 83.1h-4.8"/>
<path d="M146 95.8h-4.8M141.2 110.1h4.8M146 108.5h-4.8M141.2 130.3h4.8M141.2 122.8h4.8M146 131.3h-4.8M146 128h-4.8M146 121.2h-4.8"/>
</g>
<path d="M141.2 131.3v-113.8M146 131.3v-113.8" fill="none" stroke="#000" stroke-width=".2" stroke-dasharray="1.3 .6" stroke-dashoffset="-.1"/>
<path d="M96.5 28.3v3.2" fill="none" stroke="#000" stroke-width=".2" stroke-dasharray="6.3 1.3 1.3 1.3 1.3 1.3"/>
<path d="M121.9 29.9h-17.9" fill="none" stroke="#000" stroke-width=".2" stroke-dasharray="6.3 1.3 1.3 1.3 1.3 1.3" stroke-dashoffset=".6"/>
<path d="M154.3 129.2h-8.3" fill="none" stroke="#000" stroke-width=".2" stroke-dasharray="6.3 1.3 1.3 1.3 1.3 1.3" stroke-dashoffset="5.4"/>
<path d="M141.2 129.2h-7.2" fill="none" stroke="#000" stroke-width=".2" stroke-dasharray="6.3 1.3 1.3 1.3 1.3 1.3" stroke-dashoffset="5.9"/>
<g font-size="8.5">
<text x="198.9" y="195.5">A</text>
<text x="214.5" y="195.4">Assem1</text>
</g>
<g font-size="8.1">
<text x="67.6" y="8.9">2</text>
<text x="207.3" y="8.9">1</text>
<text x="4.4" y="56.2">B</text>
<text x="270.4" y="56.2">B</text>
<text x="3.7" y="164.1">A</text>
<text x="269.7" y="164.1">A</text>
<text x="67.6" y="212.4">2</text>
<text x="207.3" y="212.4">1</text>
</g>
<text font-size="6.3" x="203.6" y="172.9">Double - Pendulum</text>
<text font-size="4.9" x="199.3" y="178.1">Designer: Douglas Hutchings</text>
<g font-size="4.7">
<text x="172.7" y="101.7">Use free holes for</text>
<text x="172.7" y="106.2">Zipties for wire management</text>
</g>
<g font-size="4.2">
<text x="155.5" y="29.4">ITEM</text>
<text x="155.9" y="33.5">NO.</text>
<text x="166.5" y="31.5">PART NUMBER</text>
<text x="208.9" y="31.5">DESCRIPTION</text>
<text x="250.5" y="31.5">QTY.</text>
<text x="158.8" y="39.6">1</text>
<text x="166.4" y="39.6">Base_assy</text>
<text x="253.9" y="39.6">1</text>
<text x="158.8" y="46.9">2</text>
<text x="166.4" y="46.9">Pillar_assy</text>
<text x="253.9" y="46.9">1</text>
<text x="158.8" y="54.2">3</text>
<text x="166.4" y="54.2">pendulum</text>
<text x="253.9" y="54.2">1</text>
<text x="158.8" y="61.9">4</text>
<text x="166.4" y="61.9">92949A197</text>
<text x="197.2" y="61.9">8-32 x .75&quot; Stainless BHCS</text>
<text x="253.9" y="61.9">2</text>
</g>
<g font-size="3.4">
<text x="197.8" y="166">TITLE:</text>
<text x="198.7" y="188.1">SIZE</text>
<text x="207.5" y="188.1">DWG. NO.</text>
<text x="256.5" y="188.2">REV</text>
<text x="198.8" y="201.7">SCALE: 1:2</text>
<text x="217.7" y="201.8">WEIGHT: lb</text>
<text x="244.5" y="201.7">SHEET 1 OF 1</text>
</g>
<text font-size="3" x="25" y="197.6">SOLIDWORKS Educational Product. For Instructional Use Only</text>
<text font-size="2.4" x="119.8" y="156.2">UNLESS OTHERWISE SPECIFIED:</text>
<g font-size="2.2">
<text x="119.5" y="161.8">DIMENSIONS ARE IN INCHES</text>
<text x="154.8" y="161.4">DRAWN</text>
<text x="175.4" y="156.6">NAME</text>
<text x="187.9" y="156.7">DATE</text>
<text x="119.5" y="164.4">TOLERANCES:</text>
<text x="119.5" y="167.1">FRACTIONAL</text>
<text x="154.9" y="166.3">CHECKED</text>
<text x="119.5" y="172.4">TWO PLACE DECIMAL</text>
<text x="119.5" y="169.7">ANGULAR: MACH</text>
<text x="141.3" y="169.7">BEND</text>
<text x="146" y="172.4">.010</text>
<text x="149.6" y="169.7">0.5</text>
<text x="154.8" y="171">ENG APPR.</text>
<text x="119.5" y="175">THREE PLACE DECIMAL</text>
<text x="145.8" y="175">.005</text>
<text x="154.9" y="175.7">MFG APPR.</text>
<text x="154.9" y="180.4">Q.A.</text>
<text x="154.9" y="184.6">COMMENTS:</text>
</g>
<g font-size="2.1">
<text x="121" y="195.6">Debur All Holes &amp; Sharp Edges</text>
<text x="123.1" y="201.6">DO NOT SCALE DRAWING</text>
</g>
<g font-size="2">
<text x="119.2" y="180.6">INTERPRET GEOMETRIC</text>
<text x="119.2" y="183.1">TOLERANCING PER:</text>
<text x="119.1" y="186.7">MATERIAL</text>
<text x="119.1" y="193.5">FINISH</text>
</g>
</svg>
